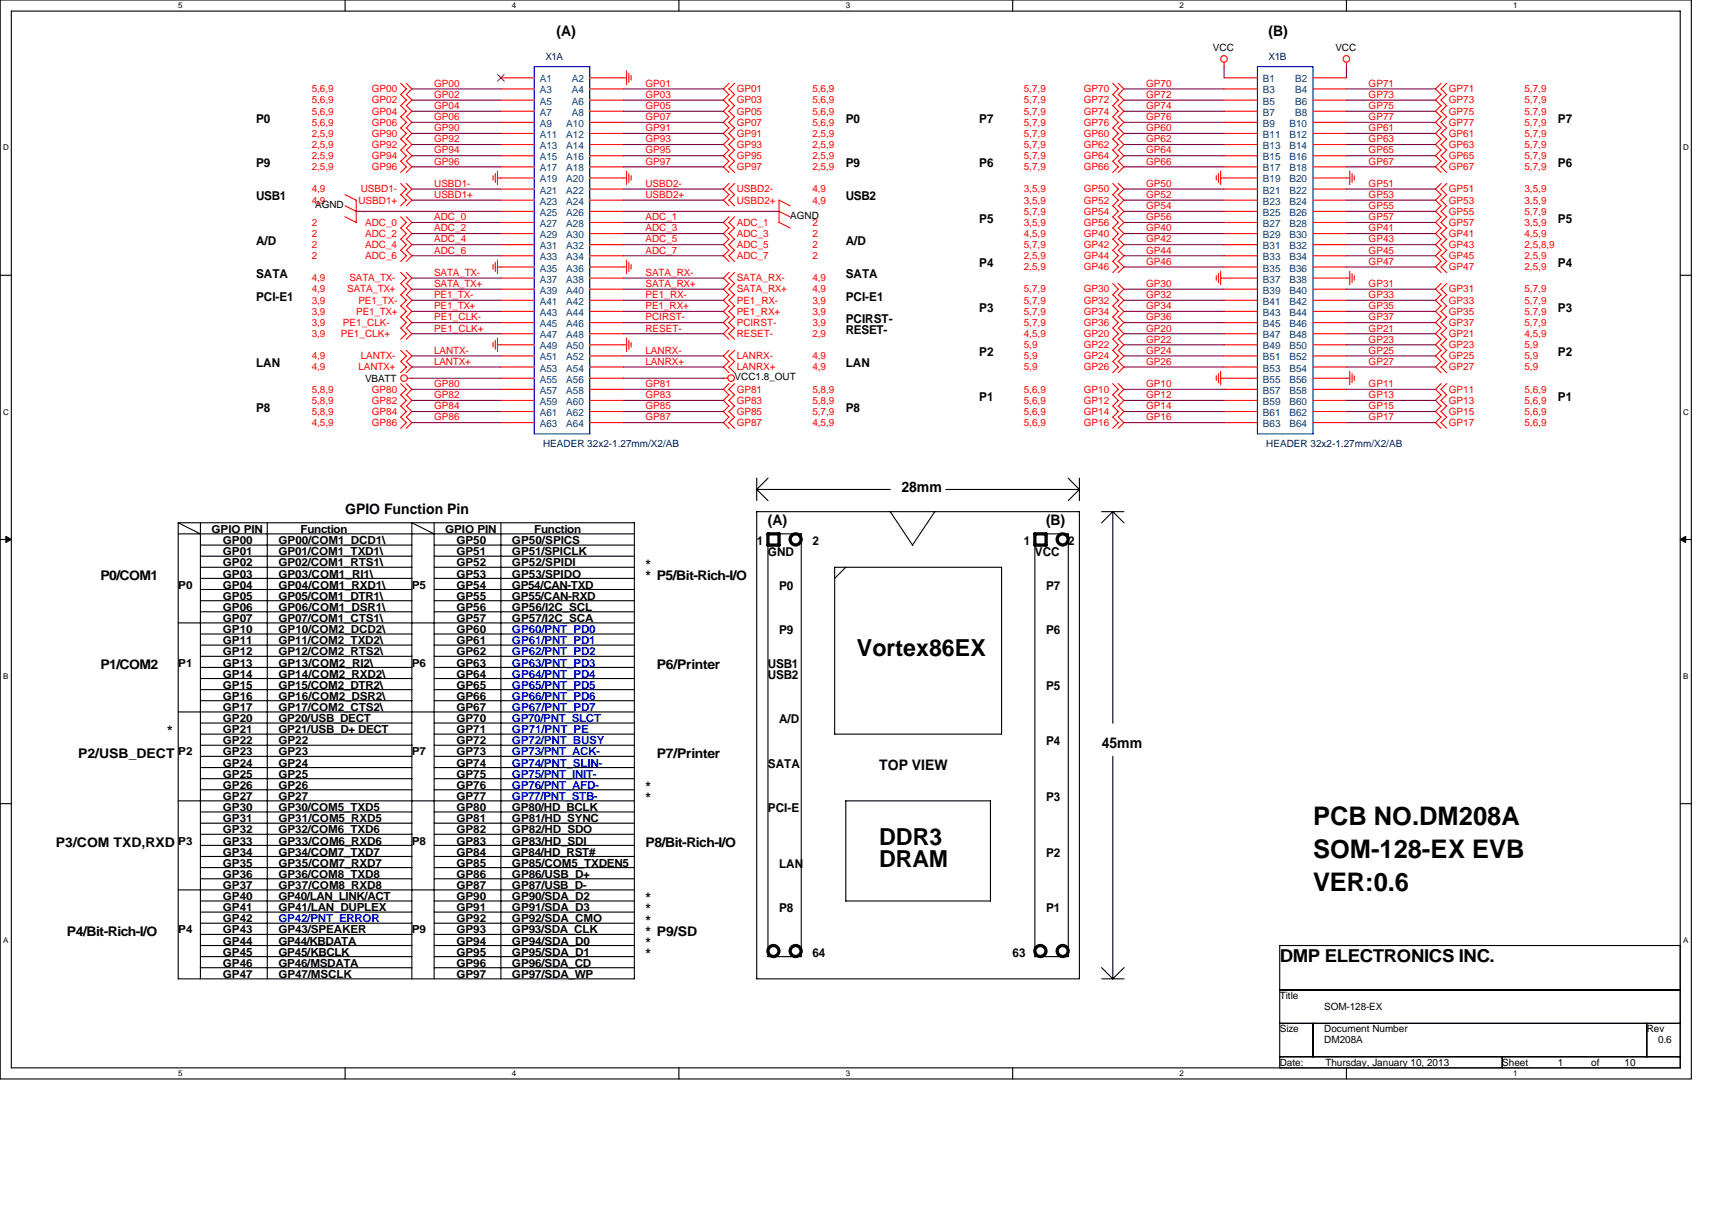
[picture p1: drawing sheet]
<svg xmlns="http://www.w3.org/2000/svg" width="297mm" height="210mm" viewBox="0 0 297 210" stroke-linecap="round" stroke-linejoin="round" font-family="sans-serif">
<path d="M0 0h293.5v187.2h-293.5zM2 1.9h289.5v183.4h-289.5z" fill="none" stroke="#000" stroke-width=".19"/>
<g fill="#fff">
<path d="M30.9 .2h.8v1.6h-.8z"/>
<path d="M30.9 185.5h.8v1.6h-.8z"/>
</g>
<path d="M59.9 0v1.9M59.9 185.3v1.9" fill="none" stroke="#000" stroke-width=".19"/>
<g fill="#fff">
<path d="M88.8 .2h.8v1.6h-.8z"/>
<path d="M88.8 185.5h.8v1.6h-.8z"/>
</g>
<path d="M117.8 0v1.9M117.8 185.3v1.9" fill="none" stroke="#000" stroke-width=".19"/>
<g fill="#fff">
<path d="M146.7 .2h.8v1.6h-.8z"/>
<path d="M146.7 185.5h.8v1.6h-.8z"/>
</g>
<path d="M175.7 0v1.9M175.7 185.3v1.9" fill="none" stroke="#000" stroke-width=".19"/>
<g fill="#fff">
<path d="M204.7 .2h.7v1.6h-.7z"/>
<path d="M204.7 185.5h.7v1.6h-.7z"/>
</g>
<path d="M233.6 0v1.9M233.6 185.3v1.9" fill="none" stroke="#000" stroke-width=".19"/>
<g fill="#fff">
<path d="M262.6 .2h.7v1.6h-.7z"/>
<path d="M262.6 185.5h.7v1.6h-.7z"/>
<path d="M.5 24.8h1v1.6h-1z"/>
<path d="M292 24.8h1v1.6h-1z"/>
<path d="M.5 70.7h1v1.5h-1z"/>
<path d="M292 70.7h1v1.5h-1z"/>
</g>
<path d="M0 47.8h2M291.5 47.8h2" fill="none" stroke="#000" stroke-width=".19"/>
<g fill="#fff">
<path d="M.5 116.5h.9v1.6h-.9z"/>
<path d="M292 116.5h.9v1.6h-.9z"/>
</g>
<path d="M0 93.6h2M291.5 93.6h2" fill="none" stroke="#000" stroke-width=".19"/>
<path d="M1 93.1l1 .5-1 .5zM291.5 93.6l1-.5v1z" fill="#000" stroke="#000" stroke-width=".17"/>
<g fill="#fff">
<path d="M.5 162.4h.9v1.5h-.9z"/>
<path d="M292 162.4h.9v1.5h-.9z"/>
</g>
<g fill="none" stroke="#000" stroke-width=".19">
<path d="M30.9 90.7h79.2v79.2h-79.2zM30.9 90.7l3.9 2M30.9 92.6h79.2M34.8 90.7v79.2M34.8 94.6h36.7M34.8 96.5h36.7M34.8 98.4h36.7M46.4 90.7v79.2M75.3 90.7v79.2M75.3 94.6h34.8M75.3 96.5h34.8M75.3 98.4h34.8"/>
<path d="M75.4 92.7l-3.9-2v79.2M86.9 90.7v79.2M131.3 84.9h23.2M131.3 88.8h56v81.1h-56zM131.3 83v3.9M133.2 92.6h5.8v73.4h-5.8zM133.3 83l-2 1.9 2 2M144.8 98.4h29v29h-29zM146.8 98.4l-2 2M154.4 88.8l3.9 5.8 3.9-5.8M164.1 84.9h23.2M179.6 92.6h5.8v73.4h-5.8z"/>
<path d="M185.3 83l2 1.9M187.3 83v3.9M187.3 84.9l-2 2M191.1 88.8h3.9M193.1 88.8l-2 1.9M193.1 88.8l1.9 1.9M193.1 88.8v36.7M30.9 108.1h79.2M34.8 100.4h36.7M34.8 102.3h36.7M34.8 104.2h36.7M34.8 106.2h36.7"/>
<path d="M34.8 110h36.7M34.8 112h36.7M34.8 113.9h36.7M34.8 115.8h36.7M34.8 117.8h36.7M34.8 119.7h36.7M75.3 100.4h34.8M75.3 102.3h34.8M75.3 104.2h34.8M75.3 106.2h34.8M75.3 110h34.8M75.3 112h34.8"/>
<path d="M75.3 113.9h34.8M75.3 115.8h34.8M75.3 117.8h34.8M75.3 119.7h34.8M0 139.5h2M30.9 123.5h79.2M30.9 139h79.2M34.8 121.6h36.7M34.8 125.5h36.7M34.8 127.4h36.7M34.8 129.3h36.7M34.8 131.3h36.7"/>
<path d="M34.8 133.2h36.7M34.8 135.1h36.7M34.8 137.1h36.7M75.3 121.6h34.8M75.3 125.5h34.8M75.3 127.4h34.8M75.3 129.3h34.8M75.3 131.3h34.8M75.3 133.2h34.8M75.3 135.1h34.8M75.3 137.1h34.8M146.7 139h25.1v17.4h-25.1z"/>
<path d="M193.1 131.2v38.7M291.5 139.5h2M30.9 154.4h79.2M34.8 140.9h36.7M34.8 142.9h36.7M34.8 144.8h36.7M34.8 146.7h36.7M34.8 148.6h36.7M34.8 150.6h36.7M34.8 152.5h36.7M34.8 156.4h36.7M34.8 158.3h36.7"/>
<path d="M75.3 140.9h34.8M75.3 142.9h34.8M75.3 144.8h34.8M75.3 146.7h34.8M75.3 148.6h34.8M75.3 150.6h34.8M75.3 152.5h34.8M75.3 156.4h34.8M75.3 158.3h34.8M34.8 160.2h36.7M34.8 162.2h36.7M34.8 164.1h36.7"/>
<path d="M34.8 166h36.7M34.8 167.9h36.7M75.3 160.2h34.8M75.3 162.2h34.8M75.3 164.1h34.8M75.3 166h34.8M75.3 167.9h34.8M191.1 167.9l2 2M191.2 169.9h3.8M195 167.9l-1.9 2M222 164.1h69.5v21.2h-69.5zM222 171.8h69.5"/>
<path d="M222 177.6h69.5M227.8 177.6v5.8M285.7 177.6v5.8M222 183.4h69.5M260.6 183.4v1.9"/>
</g>
<g fill="none" stroke="#000" stroke-width=".57">
<path d="M133.2 92.6h2v2h-2zM179.6 92.6h1.9v2h-1.9z"/>
<circle cx="138" cy="93.6" r=".96"/>
<circle cx="184.4" cy="93.6" r=".96"/>
<circle cx="134.2" cy="165" r=".95"/>
<circle cx="138" cy="165" r=".95"/>
<circle cx="180.5" cy="165" r=".96"/>
<circle cx="184.4" cy="165" r=".95"/>
</g>
<g fill="none" stroke="#f00" stroke-width=".19">
<path d="M69.5 14.5l1 .9-1 1M69.5 18.3l1 1-1 .9 1 1-1 1M69.5 16.4l1 1-1 1M70.5 14.5l1 .9-1 1M70.5 18.3l1 1-1 .9 1 1-1 1M70.5 16.4l1 1-1 1M86.9 13.5h5.8M86.9 15.4h5.8M86.9 17.4h5.8M86.9 19.3h5.8M102.3 13.5h6.4M102.3 15.4h5.8"/>
<path d="M102.3 17.4h5.8M102.3 19.3h5.8M108.7 12.3v2.4M109.1 12.7v1.6M109.5 13.1v.8M126.5 14.5l-1 .9 1 1M126.5 16.4l-1 1 1 1M126.5 18.3l-1 1 1 1-1 .9 1 1M127.5 14.5l-1 .9 1 1M127.5 16.4l-1 1 1 1M127.5 18.3l-1 1 1 1-1 .9 1 1M193.1 14.5l.9 .9-.9 1"/>
<path d="M193.1 16.4l.9 1-.9 1M193.1 18.3l.9 1-.9 1 .9 .9-.9 1M194 14.5l1 .9-1 1M194 16.4l1 1-1 1M194 18.3l1 1-1 1 1 .9-1 1M212.4 13.5h5.8M212.4 10.8v.8M212.4 15.4h5.8M212.4 17.4h5.8M212.4 19.3h5.8M227.8 13.5h5.8M227.8 15.4h5.8"/>
<path d="M227.8 17.4h5.8M227.8 19.3h5.8M233.6 10.8v.8M250 14.5l-.9 .9 .9 1M250 18.3l-.9 1 .9 .9-.9 1 .9 1M250 16.4l-.9 1 .9 1M251 18.3l-1 1 1 .9-1 1 1 1M251 14.5l-1 .9 1 1M251 16.4l-1 1 1 1M59.9 37.6l1.9 1M59.9 33.8l1.9 1v3.8M59.9 35.7l1.9 1"/>
<path d="M69.5 31.8l1 1-1 1M69.5 33.8l1 .9-1 1M69.5 22.2l1 1-1 1M69.5 26l1 1-1 1M69.5 28l1 1-1 .9M69.5 24.1l1 1-1 1M69.5 39.5l1 1-1 1M69.5 37.6l1 1-1 1M70.5 31.8l1 1-1 1M70.5 33.8l1 .9-1 1M70.5 22.2l1 1-1 1M70.5 26l1 1-1 1"/>
<path d="M70.5 28l1 1-1 .9M70.5 24.1l1 1-1 1M70.5 39.5l1 1-1 1M70.5 37.6l1 1-1 1M85.6 30.5v.8M85.9 30.1v1.6M86.3 30.9h6.4M86.3 29.7v2.3M86.9 21.2h5.8M86.9 23.2h5.8M86.9 25.1h5.8M86.9 27h5.8"/>
<path d="M86.9 29h5.8M86.9 32.8h5.8M86.9 34.7h5.8M86.9 36.7h5.8M86.9 38.6h5.8M102.3 30.9h6.4M102.3 21.2h5.8M102.3 23.2h5.8M102.3 25.1h5.8M102.3 27h5.8M102.3 29h5.8M102.3 32.8h5.8"/>
<path d="M102.3 34.7h5.8M102.3 36.7h5.8M102.3 38.6h5.8M108.7 29.7v2.3M109.1 30.1v1.6M109.5 30.5v.8M126.5 33.8l-1 .9 1 1M126.5 31.8l-1 1 1 1M126.5 28l-1 1 1 .9M126.5 26l-1 1 1 1M126.5 24.1l-1 1 1 1M126.5 22.2l-1 1 1 1"/>
<path d="M126.5 37.6l-1 1 1 1M126.5 39.5l-1 1 1 1M127.5 33.8l-1 .9 1 1M127.5 31.8l-1 1 1 1M127.5 28l-1 1 1 .9M127.5 26l-1 1 1 1M127.5 24.1l-1 1 1 1M127.5 22.2l-1 1 1 1M127.5 37.6l-1 1 1 1M127.5 39.5l-1 1 1 1M135.1 36.7l2 .9M135.2 34.7l-.1 3.9 2 1"/>
<path d="M135.2 34.7l1.9 1M193.1 33.8l.9 .9-.9 1M193.1 35.7l.9 1-.9 1M193.1 31.8l.9 1-.9 1M193.1 37.6l.9 1-.9 1M193.1 39.5l.9 1-.9 1M193.1 22.2l.9 1-.9 1M193.1 28l.9 1-.9 .9M193.1 24.1l.9 1-.9 1M193.1 26l.9 1-.9 1M194 33.8l1 .9-1 1M194 35.7l1 1-1 1"/>
<path d="M194 31.8l1 1-1 1M194 37.6l1 1-1 1M194 39.5l1 1-1 1M194 22.2l1 1-1 1M194 28l1 1-1 .9M194 24.1l1 1-1 1M194 26l1 1-1 1M211 30.5v.8M211.4 30.1v1.6M211.8 30.9h6.4M211.8 29.7v2.3M212.4 21.2h5.8"/>
<path d="M212.4 23.2h5.8M212.4 25.1h5.8M212.4 27h5.8M212.4 29h5.8M212.4 32.8h5.8M212.4 34.7h5.8M212.4 36.7h5.8M212.4 38.6h5.8M227.8 30.9h6.4M227.8 21.2h5.8M227.8 23.2h5.8M227.8 25.1h5.8"/>
<path d="M227.8 27h5.8M227.8 29h5.8M227.8 32.8h5.8M227.8 34.7h5.8M227.8 36.7h5.8M227.8 38.6h5.8M234.2 29.7v2.3M234.6 30.1v1.6M235 30.5v.8M250 33.8l-.9 .9 .9 1M250 31.8l-.9 1 .9 1M250 37.6l-.9 1 .9 1"/>
<path d="M250 35.7l-.9 1 .9 1M250 39.5l-.9 1 .9 1M250 28l-.9 1 .9 .9M250 24.1l-.9 1 .9 1M250 26l-.9 1 .9 1M250 22.2l-.9 1 .9 1M251 33.8l-1 .9 1 1M251 31.8l-1 1 1 1M251 37.6l-1 1 1 1M251 35.7l-1 1 1 1M251 39.5l-1 1 1 1M251 28l-1 1 1 .9"/>
<path d="M251 24.1l-1 1 1 1M251 26l-1 1 1 1M251 22.2l-1 1 1 1M69.5 55l1 1-1 1M69.5 51.1l1 1-1 1M69.5 53.1l1 .9-1 1M69.5 56.9l1 1-1 1M69.5 47.3l1 1-1 .9M69.5 49.2l1 1-1 1M69.5 43.4l1 1-1 1M69.5 41.5l1 1-1 1M70.5 55l1 1-1 1"/>
<path d="M70.5 51.1l1 1-1 1M70.5 53.1l1 .9-1 1M70.5 56.9l1 1-1 1M70.5 47.3l1 1-1 .9M70.5 49.2l1 1-1 1M70.5 43.4l1 1-1 1M70.5 41.5l1 1-1 1M85.6 45.9v.8M85.6 59.4v.8M85.9 45.6v1.5M85.9 59.1v1.5M86.3 59.8h6.4"/>
<path d="M86.3 46.3h6.4M86.3 45.1v2.4M86.3 58.7v2.3M86.9 48.3h5.8M86.9 40.5h5.8M86.9 42.5h5.8M86.9 44.4h5.8M86.9 50.2h5.8M86.9 52.1h5.8M86.9 54h5.8M86.9 56h5.8M86.9 57.9h5.8"/>
<path d="M102.3 48.3h5.8M102.3 59.8h6.4M102.3 46.3h6.4M102.3 40.5h5.8M102.3 42.5h5.8M102.3 44.4h5.8M102.3 50.2h5.8M102.3 52.1h5.8M102.3 54h5.8M102.3 56h5.8M102.3 57.9h5.8M108.7 45.1v2.4"/>
<path d="M108.7 58.7v2.3M109.1 45.6v1.5M109.1 59.1v1.5M109.5 45.9v.8M109.5 59.4v.8M126.5 51.1l-1 1 1 1M126.5 53.1l-1 .9 1 1M126.5 49.2l-1 1 1 1M126.5 47.3l-1 1 1 .9M126.5 55l-1 1 1 1M126.5 41.5l-1 1 1 1M126.5 43.4l-1 1 1 1"/>
<path d="M126.5 56.9l-1 1 1 1M127.5 51.1l-1 1 1 1M127.5 53.1l-1 .9 1 1M127.5 49.2l-1 1 1 1M127.5 47.3l-1 1 1 .9M127.5 55l-1 1 1 1M127.5 41.5l-1 1 1 1M127.5 43.4l-1 1 1 1M127.5 56.9l-1 1 1 1M193.1 58.8l.9 1-.9 1M193.1 56.9l.9 1-.9 1M193.1 51.1l.9 1-.9 1"/>
<path d="M193.1 49.2l.9 1-.9 1M193.1 55l.9 1-.9 1M193.1 53.1l.9 .9-.9 1M193.1 41.5l.9 1-.9 1M193.1 43.4l.9 1-.9 1M193.1 45.3l.9 1-.9 1M194 58.8l1 1-1 1M194 56.9l1 1-1 1M194 51.1l1 1-1 1M194 49.2l1 1-1 1M194 55l1 1-1 1M194 53.1l1 .9-1 1"/>
<path d="M194 41.5l1 1-1 1M194 43.4l1 1-1 1M194 45.3l1 1-1 1M211 47.9v.7M211.4 47.5v1.5M211.8 48.3h6.4M211.8 47.1v2.3M212.4 59.8h5.8M212.4 46.3h5.8M212.4 40.5h5.8M212.4 42.5h5.8M212.4 44.4h5.8"/>
<path d="M212.4 50.2h5.8M212.4 52.1h5.8M212.4 54h5.8M212.4 56h5.8M212.4 57.9h5.8M227.8 48.3h6.4M227.8 59.8h5.8M227.8 46.3h5.8M227.8 40.5h5.8M227.8 42.5h5.8M227.8 44.4h5.8M227.8 50.2h5.8"/>
<path d="M227.8 52.1h5.8M227.8 54h5.8M227.8 56h5.8M227.8 57.9h5.8M234.2 47.1v2.3M234.6 47.5v1.5M235 47.9v.7M250 58.8l-.9 1 .9 1M250 56.9l-.9 1 .9 1M250 53.1l-.9 .9 .9 1M250 49.2l-.9 1 .9 1M250 55l-.9 1 .9 1"/>
<path d="M250 51.1l-.9 1 .9 1M250 45.3l-.9 1 .9 1M250 43.4l-.9 1 .9 1M250 41.5l-.9 1 .9 1M251 58.8l-1 1 1 1M251 56.9l-1 1 1 1M251 53.1l-1 .9 1 1M251 49.2l-1 1 1 1M251 55l-1 1 1 1M251 51.1l-1 1 1 1M251 45.3l-1 1 1 1M251 43.4l-1 1 1 1"/>
<path d="M251 41.5l-1 1 1 1M69.5 62.7l1 1-1 1M69.5 60.8l1 1-1 1M69.5 72.4l1 .9-1 1M69.5 66.6l1 1-1 .9M69.5 70.4l1 1-1 1M69.5 68.5l1 1-1 1M70.5 62.7l1 1-1 1M70.5 60.8l1 1-1 1M70.5 72.4l1 .9-1 1M70.5 66.6l1 1-1 .9M70.5 70.4l1 1-1 1"/>
<path d="M70.5 68.5l1 1-1 1M70.7 65.6h.8M86.9 65.6h5.8M86.9 61.8h5.8M86.9 63.7h5.8M86.9 67.6h5.8M86.9 69.5h5.8M86.9 71.4h5.8M86.9 73.3h5.8M102.3 65.6h5.8M102.3 61.8h5.8M102.3 63.7h5.8"/>
<path d="M102.3 67.6h5.8M102.3 69.5h5.8M102.3 71.4h5.8M102.3 73.3h5.8M125.5 65.6h.8M126.5 60.8l-1 1 1 1M126.5 62.7l-1 1 1 1M126.5 72.4l-1 .9 1 1M126.5 68.5l-1 1 1 1M126.5 66.6l-1 1 1 .9M126.5 70.4l-1 1 1 1M127.5 60.8l-1 1 1 1"/>
<path d="M127.5 62.7l-1 1 1 1M127.5 72.4l-1 .9 1 1M127.5 68.5l-1 1 1 1M127.5 66.6l-1 1 1 .9M127.5 70.4l-1 1 1 1M193.1 72.4l.9 .9-.9 1M193.1 66.6l.9 1-.9 .9M193.1 70.4l.9 1-.9 1M193.1 68.5l.9 1-.9 1M193.1 62.7l.9 1-.9 1M193.1 60.8l.9 1-.9 1M194 72.4l1 .9-1 1"/>
<path d="M194 66.6l1 1-1 .9M194 70.4l1 1-1 1M194 68.5l1 1-1 1M194 62.7l1 1-1 1M194 60.8l1 1-1 1M211 65.2v.8M211.4 64.9v1.5M211.8 65.6h6.4M211.8 64.5v2.3M212.4 61.8h5.8M212.4 63.7h5.8M212.4 67.6h5.8"/>
<path d="M212.4 69.5h5.8M212.4 71.4h5.8M212.4 73.3h5.8M227.8 65.6h6.4M227.8 61.8h5.8M227.8 63.7h5.8M227.8 67.6h5.8M227.8 69.5h5.8M227.8 71.4h5.8M227.8 73.3h5.8M234.2 64.5v2.3M234.6 64.9v1.5"/>
<path d="M235 65.2v.8M250 70.4l-.9 1 .9 1M250 72.4l-.9 .9 .9 1M250 66.6l-.9 1 .9 .9M250 68.5l-.9 1 .9 1M250 62.7l-.9 1 .9 1M250 60.8l-.9 1 .9 1M251 70.4l-1 1 1 1M251 72.4l-1 .9 1 1M251 66.6l-1 1 1 .9M251 68.5l-1 1 1 1M251 62.7l-1 1 1 1"/>
<path d="M251 60.8l-1 1 1 1"/>
<circle cx="212.4" cy="10.2" r=".57"/>
<circle cx="233.6" cy="10.2" r=".57"/>
<circle cx="70.1" cy="65.6" r=".57"/>
<circle cx="126.8" cy="65.6" r=".57"/>
</g>
<path d="M92.7 11.6h9.6v63.7h-9.6zM218.2 11.6h9.6v63.7h-9.6z" fill="none" stroke="#00f" stroke-width=".19"/>
<path d="M86.3 12.9l1.2 1.2M87.5 12.9l-1.2 1.2" fill="none" stroke="#804000" stroke-width=".17"/>
<g fill="none" stroke="#800040" stroke-width=".19">
<path d="M71.5 19.3h15.4M71.5 15.4h15.4M71.5 17.4h15.4M108.1 19.3h17.4M108.1 15.4h17.4M108.1 17.4h17.4M195 19.3h17.4M195 15.4h17.4M195 17.4h17.4M212.4 11.6v1.9M233.6 19.3h15.5M233.6 15.4h15.5"/>
<path d="M233.6 17.4h15.5M233.6 11.6v1.9M61.8 36.7h25.1M71.5 34.7h15.4M71.5 32.8h15.4M71.5 21.2h15.4M71.5 38.6h15.4M71.5 29h15.4M71.5 27h15.4M71.5 25.1h15.4M71.5 23.2h15.4M108.1 36.7h27.1"/>
<path d="M108.1 34.7h17.4M108.1 32.8h17.4M108.1 21.2h17.4M108.1 38.6h17.4M108.1 29h17.4M108.1 27h17.4M108.1 25.1h17.4M108.1 23.2h17.4M195 36.7h17.4M195 34.7h17.4M195 32.8h17.4M195 21.2h17.4"/>
<path d="M195 38.6h17.4M195 29h17.4M195 27h17.4M195 25.1h17.4M195 23.2h17.4M233.6 36.7h15.5M233.6 34.7h15.5M233.6 32.8h15.5M233.6 21.2h15.5M233.6 38.6h15.5M233.6 29h15.5M233.6 27h15.5"/>
<path d="M233.6 25.1h15.5M233.6 23.2h15.5M71.5 54h15.4M71.5 56h15.4M71.5 52.1h15.4M71.5 57.9h15.4M71.5 50.2h15.4M71.5 48.3h15.4M71.5 40.5h15.4M71.5 44.4h15.4M71.5 42.5h15.4M108.1 54h17.4"/>
<path d="M108.1 56h17.4M108.1 52.1h17.4M108.1 57.9h17.4M108.1 50.2h17.4M108.1 48.3h17.4M108.1 40.5h17.4M108.1 44.4h17.4M108.1 42.5h17.4M195 54h17.4M195 56h17.4M195 59.8h17.4M195 52.1h17.4"/>
<path d="M195 57.9h17.4M195 50.2h17.4M195 40.5h17.4M195 44.4h17.4M195 42.5h17.4M195 46.3h17.4M233.6 54h15.5M233.6 56h15.5M233.6 59.8h15.5M233.6 52.1h15.5M233.6 57.9h15.5M233.6 50.2h15.5"/>
<path d="M233.6 40.5h15.5M233.6 44.4h15.5M233.6 42.5h15.5M233.6 46.3h15.5M71.4 65.6h15.5M71.5 67.6h15.4M71.5 63.7h15.4M71.5 61.8h15.4M71.5 73.3h15.4M71.5 71.4h15.4M71.5 69.5h15.4M108.1 67.6h17.4"/>
<path d="M108.1 63.7h17.4M108.1 61.8h17.4M108.1 73.3h17.4M108.1 71.4h17.4M108.1 69.5h17.4M108.1 65.6h17.4M195 67.6h17.4M195 63.7h17.4M195 61.8h17.4M195 73.3h17.4M195 71.4h17.4M195 69.5h17.4"/>
<path d="M233.6 67.6h15.5M233.6 63.7h15.5M233.6 61.8h15.5M233.6 73.3h15.5M233.6 71.4h15.5M233.6 69.5h15.5"/>
</g>
<g font-size="4.4">
<text x="227.8" y="143.1">PCB NO.DM208A</text>
<text x="227.8" y="148.9">SOM-128-EX EVB</text>
<text x="227.8" y="154.7">VER:0.6</text>
</g>
<g font-size="4.1">
<text x="148.7" y="113.8">Vortex86EX</text>
<text x="152.5" y="146.6">DDR3</text>
<text x="152.5" y="150.5">DRAM</text>
</g>
<text font-size="3.1" x="222" y="166.9">DMP ELECTRONICS INC.</text>
<g font-size="2.5">
<text x="96.6" y="6.2">(A)</text>
<text x="220.1" y="6.2">(B)</text>
<text x="59.9" y="89.2">GPIO Function Pin</text>
<text x="156.4" y="85.3">28mm</text>
<text x="133.2" y="91.1">(A)</text>
<text x="181.5" y="91.1">(B)</text>
<text x="112" y="98.8">*</text>
<text x="112" y="100.8">* P5/Bit-Rich-I/O</text>
<text x="29" y="127.8">*</text>
<text x="191.2" y="129.7">45mm</text>
<text x="112" y="137.5">*</text>
<text x="152.5" y="133.6">TOP VIEW</text>
<text x="112" y="139.4">*</text>
<text x="112" y="156.8">*</text>
<text x="112" y="158.7">*</text>
<text x="112" y="160.6">*</text>
<text x="112" y="162.5">* P9/SD</text>
<text x="112" y="164.5">*</text>
<text x="112" y="166.4">*</text>
</g>
<g font-size="2.3">
<text x="17.4" y="100.6">P0/COM1</text>
<text x="17.4" y="116">P1/COM2</text>
<text x="113.9" y="116">P6/Printer</text>
<text x="13.5" y="131.5">P2/USB_DECT</text>
<text x="113.9" y="131.5">P7/Printer</text>
<text x="9.7" y="146.9">P3/COM TXD,RXD</text>
<text x="112" y="146.9">P8/Bit-Rich-I/O</text>
<text x="11.6" y="162.3">P4/Bit-Rich-I/O</text>
</g>
<g font-size="2.1">
<text x="44.4" y="21.3">P0</text>
<text x="146.7" y="21.3">P0</text>
<text x="169.9" y="21.3">P7</text>
<text x="270.3" y="21.3">P7</text>
<text x="44.4" y="29">P9</text>
<text x="146.7" y="29">P9</text>
<text x="169.9" y="29">P6</text>
<text x="270.3" y="29">P6</text>
<text x="44.4" y="34.8">USB1</text>
<text x="146.7" y="34.8">USB2</text>
<text x="169.9" y="38.7">P5</text>
<text x="270.3" y="38.7">P5</text>
<text x="44.4" y="42.5">A/D</text>
<text x="146.7" y="42.5">A/D</text>
<text x="169.9" y="46.4">P4</text>
<text x="270.3" y="46.4">P4</text>
<text x="44.4" y="52.2">PCI-E1</text>
<text x="44.4" y="48.3">SATA</text>
<text x="146.7" y="52.2">PCI-E1</text>
<text x="146.7" y="48.3">SATA</text>
<text x="146.7" y="58">RESET-</text>
<text x="146.7" y="56">PCIRST-</text>
<text x="169.9" y="54.1">P3</text>
<text x="270.3" y="54.1">P3</text>
<text x="44.4" y="63.7">LAN</text>
<text x="146.7" y="63.7">LAN</text>
<text x="169.9" y="61.8">P2</text>
<text x="270.3" y="61.8">P2</text>
<text x="44.4" y="71.5">P8</text>
<text x="146.7" y="71.5">P8</text>
<text x="169.9" y="69.5">P1</text>
<text x="270.3" y="69.5">P1</text>
<text x="131.3" y="94.6">1</text>
<text x="140.9" y="94.6">2</text>
<text x="177.6" y="94.6">1</text>
<text x="185.4" y="94.6">2</text>
<text x="133.2" y="96.6">GND</text>
<text x="179.6" y="96.6">VCC</text>
<text x="135.2" y="102.3">P0</text>
<text x="181.5" y="102.3">P7</text>
<text x="135.2" y="110.1">P9</text>
<text x="181.5" y="110.1">P6</text>
<text x="133.2" y="115.9">USB1</text>
<text x="133.2" y="117.8">USB2</text>
<text x="181.5" y="119.7">P5</text>
<text x="135.2" y="125.5">A/D</text>
<text x="181.5" y="129.4">P4</text>
<text x="133.2" y="133.2">SATA</text>
<text x="133.2" y="140.9">PCI-E</text>
<text x="181.5" y="139">P3</text>
<text x="181.5" y="148.7">P2</text>
<text x="135.2" y="150.6">LAN</text>
<text x="135.2" y="158.3">P8</text>
<text x="181.5" y="158.3">P1</text>
<text x="140.9" y="166.1">64</text>
<text x="175.7" y="166.1">63</text>
</g>
<g font-size="1.9">
<text x="36.7" y="92.5">GPIO PIN</text>
<text x="38.6" y="94.4">GP00</text>
<text x="48.3" y="94.4">GP00/COM1_DCD1\</text>
<text x="52.2" y="92.5">Function</text>
<text x="77.3" y="92.5">GPIO PIN</text>
<text x="79.2" y="94.4">GP50</text>
<text x="88.8" y="94.4">GP50/SPICS</text>
<text x="92.7" y="92.5">Function</text>
<text x="38.6" y="96.4">GP01</text>
<text x="38.6" y="98.3">GP02</text>
<text x="38.6" y="100.2">GP03</text>
<text x="48.3" y="96.4">GP01/COM1_TXD1\</text>
<text x="48.3" y="98.3">GP02/COM1_RTS1\</text>
<text x="48.3" y="100.2">GP03/COM1_RI1\</text>
<text x="79.2" y="96.4">GP51</text>
<text x="79.2" y="98.3">GP52</text>
<text x="79.2" y="100.2">GP53</text>
<text x="88.8" y="96.4">GP51/SPICLK</text>
<text x="88.8" y="98.3">GP52/SPIDI</text>
<text x="88.8" y="100.2">GP53/SPIDO</text>
<text x="30.9" y="102.2">P0</text>
<text x="38.6" y="104.1">GP05</text>
<text x="38.6" y="106">GP06</text>
<text x="38.6" y="108">GP07</text>
<text x="38.6" y="102.2">GP04</text>
<text x="48.3" y="102.2">GP04/COM1_RXD1\</text>
<text x="48.3" y="104.1">GP05/COM1_DTR1\</text>
<text x="48.3" y="106">GP06/COM1_DSR1\</text>
<text x="48.3" y="107.9">GP07/COM1_CTS1\</text>
<text x="71.5" y="102.2">P5</text>
<text x="79.2" y="102.2">GP54</text>
<text x="79.2" y="104.1">GP55</text>
<text x="79.2" y="106">GP56</text>
<text x="79.2" y="108">GP57</text>
<text x="88.8" y="106">GP56/I2C_SCL</text>
<text x="88.8" y="107.9">GP57/I2C_SCA</text>
<text x="88.8" y="102.2">GP54/CAN-TXD</text>
<text x="88.8" y="104.1">GP55/CAN-RXD</text>
<text x="38.6" y="109.9">GP10</text>
<text x="38.6" y="111.8">GP11</text>
<text x="38.6" y="113.7">GP12</text>
<text x="48.3" y="109.9">GP10/COM2_DCD2\</text>
<text x="48.3" y="111.8">GP11/COM2_TXD2\</text>
<text x="48.3" y="113.7">GP12/COM2_RTS2\</text>
<text x="79.2" y="109.9">GP60</text>
<text x="79.2" y="111.8">GP61</text>
<text x="79.2" y="113.7">GP62</text>
<text x="30.9" y="115.7">P1</text>
<text x="38.6" y="115.7">GP13</text>
<text x="38.6" y="117.6">GP14</text>
<text x="38.6" y="119.5">GP15</text>
<text x="48.3" y="115.7">GP13/COM2_RI2\</text>
<text x="48.3" y="117.6">GP14/COM2_RXD2\</text>
<text x="48.3" y="119.5">GP15/COM2_DTR2\</text>
<text x="71.5" y="115.7">P6</text>
<text x="79.2" y="115.7">GP63</text>
<text x="79.2" y="117.6">GP64</text>
<text x="79.2" y="119.5">GP65</text>
<text x="38.6" y="125.3">GP20</text>
<text x="38.6" y="121.5">GP16</text>
<text x="38.6" y="123.4">GP17</text>
<text x="48.3" y="121.5">GP16/COM2_DSR2\</text>
<text x="48.3" y="123.4">GP17/COM2_CTS2\</text>
<text x="48.3" y="125.3">GP20/USB_DECT</text>
<text x="79.2" y="121.5">GP66</text>
<text x="79.2" y="123.4">GP67</text>
<text x="79.2" y="125.3">GP70</text>
<text x="30.9" y="131.1">P2</text>
<text x="38.6" y="127.3">GP21</text>
<text x="38.6" y="129.2">GP22</text>
<text x="38.6" y="131.1">GP23</text>
<text x="48.3" y="127.3">GP21/USB_D+ DECT</text>
<text x="48.3" y="129.2">GP22</text>
<text x="48.3" y="131.1">GP23</text>
<text x="71.5" y="131.1">P7</text>
<text x="79.2" y="127.3">GP71</text>
<text x="79.2" y="129.2">GP72</text>
<text x="79.2" y="131.1">GP73</text>
<text x="38.6" y="133">GP24</text>
<text x="38.6" y="135">GP25</text>
<text x="38.6" y="136.9">GP26</text>
<text x="48.3" y="133">GP24</text>
<text x="48.3" y="135">GP25</text>
<text x="48.3" y="136.9">GP26</text>
<text x="79.2" y="133">GP74</text>
<text x="79.2" y="135">GP75</text>
<text x="79.2" y="136.9">GP76</text>
<text x="38.6" y="138.8">GP27</text>
<text x="38.6" y="140.8">GP30</text>
<text x="38.6" y="142.7">GP31</text>
<text x="48.3" y="142.7">GP31/COM5_RXD5</text>
<text x="48.3" y="140.8">GP30/COM5_TXD5</text>
<text x="48.3" y="138.8">GP27</text>
<text x="79.2" y="138.8">GP77</text>
<text x="79.2" y="140.8">GP80</text>
<text x="79.2" y="142.7">GP81</text>
<text x="88.8" y="140.8">GP80/HD_BCLK</text>
<text x="88.8" y="142.7">GP81/HD_SYNC</text>
<text x="30.9" y="146.6">P3</text>
<text x="38.6" y="144.6">GP32</text>
<text x="38.6" y="146.6">GP33</text>
<text x="38.6" y="148.5">GP34</text>
<text x="48.3" y="144.6">GP32/COM6_TXD6</text>
<text x="48.3" y="146.6">GP33/COM6_RXD6</text>
<text x="48.3" y="148.5">GP34/COM7_TXD7</text>
<text x="71.5" y="146.6">P8</text>
<text x="79.2" y="144.6">GP82</text>
<text x="79.2" y="146.6">GP83</text>
<text x="79.2" y="148.5">GP84</text>
<text x="88.8" y="144.6">GP82/HD_SDO</text>
<text x="88.8" y="146.6">GP83/HD_SDI</text>
<text x="88.8" y="148.5">GP84/HD_RST#</text>
<text x="38.6" y="150.4">GP35</text>
<text x="38.6" y="152.3">GP36</text>
<text x="38.6" y="154.3">GP37</text>
<text x="48.3" y="152.3">GP36/COM8_TXD8</text>
<text x="48.3" y="154.3">GP37/COM8_RXD8</text>
<text x="48.3" y="150.4">GP35/COM7_RXD7</text>
<text x="79.2" y="150.4">GP85</text>
<text x="79.2" y="152.3">GP86</text>
<text x="79.2" y="154.3">GP87</text>
<text x="88.8" y="152.3">GP86/USB_D+</text>
<text x="88.8" y="154.3">GP87/USB_D-</text>
<text x="88.8" y="150.4">GP85/COM5_TXDEN5</text>
<text x="30.9" y="162">P4</text>
<text x="38.6" y="156.2">GP40</text>
<text x="38.6" y="158.1">GP41</text>
<text x="38.6" y="160.1">GP42</text>
<text x="38.6" y="162">GP43</text>
<text x="48.3" y="162">GP43/SPEAKER</text>
<text x="48.3" y="158.1">GP41/LAN_DUPLEX</text>
<text x="48.3" y="156.2">GP40/LAN_LINK/ACT</text>
<text x="71.5" y="162">P9</text>
<text x="79.2" y="156.2">GP90</text>
<text x="79.2" y="158.1">GP91</text>
<text x="79.2" y="160.1">GP92</text>
<text x="79.2" y="162">GP93</text>
<text x="88.8" y="156.2">GP90/SDA_D2</text>
<text x="88.8" y="158.1">GP91/SDA_D3</text>
<text x="88.8" y="160.1">GP92/SDA_CMO</text>
<text x="88.8" y="162">GP93/SDA_CLK</text>
<text x="38.6" y="163.9">GP44</text>
<text x="38.6" y="165.9">GP45</text>
<text x="38.6" y="167.8">GP46</text>
<text x="48.3" y="163.9">GP44/KBDATA</text>
<text x="48.3" y="165.9">GP45/KBCLK</text>
<text x="48.3" y="167.8">GP46/MSDATA</text>
<text x="79.2" y="163.9">GP94</text>
<text x="79.2" y="165.9">GP95</text>
<text x="79.2" y="167.8">GP96</text>
<text x="88.8" y="165.9">GP95/SDA_D1</text>
<text x="88.8" y="163.9">GP94/SDA_D0</text>
<text x="88.8" y="167.8">GP96/SDA_CD</text>
<text x="38.6" y="169.7">GP47</text>
<text x="48.3" y="169.7">GP47/MSCLK</text>
<text x="79.2" y="169.7">GP97</text>
<text x="88.8" y="169.7">GP97/SDA_WP</text>
</g>
<g font-size="1.9" fill="#00f">
<text x="88.8" y="109.9">GP60/PNT_PD0</text>
<text x="88.8" y="113.7">GP62/PNT_PD2</text>
<text x="88.8" y="111.8">GP61/PNT_PD1</text>
<text x="88.8" y="115.7">GP63/PNT_PD3</text>
<text x="88.8" y="119.5">GP65/PNT_PD5</text>
<text x="88.8" y="117.6">GP64/PNT_PD4</text>
<text x="88.8" y="121.5">GP66/PNT_PD6</text>
<text x="88.8" y="123.4">GP67/PNT_PD7</text>
<text x="88.8" y="125.3">GP70/PNT_SLCT</text>
<text x="88.8" y="129.2">GP72/PNT_BUSY</text>
<text x="88.8" y="131.1">GP73/PNT_ACK-</text>
<text x="88.8" y="127.3">GP71/PNT_PE</text>
<text x="88.8" y="133">GP74/PNT_SLIN-</text>
<text x="88.8" y="135">GP75/PNT_INIT-</text>
<text x="88.8" y="136.9">GP76/PNT_AFD-</text>
<text x="88.8" y="138.8">GP77/PNT_STB-</text>
<text x="48.3" y="160.1">GP42/PNT_ERROR</text>
</g>
<g font-size="1.7" fill="#000080">
<text x="94.6" y="10.4">X1A</text>
<text x="220.1" y="10.4">X1B</text>
<text x="94.2" y="77.6">HEADER 32x2-1.27mm/X2/AB</text>
<text x="219.7" y="77.6">HEADER 32x2-1.27mm/X2/AB</text>
</g>
<g font-size="1.7">
<text x="210.5" y="8.9">VCC</text>
<text x="231.7" y="8.9">VCC</text>
<text x="54.7" y="36.1">AGND</text>
<text x="137.1" y="38">AGND</text>
<text x="63.3" y="66.2">VBATT</text>
<text x="127.4" y="66">VCC1.8_OUT</text>
<text x="222" y="173.4">Title</text>
<text x="222" y="179.1">Size</text>
<text x="229.8" y="175.3">SOM-128-EX</text>
<text x="229.8" y="179.1">Document Number</text>
<text x="285.7" y="179.1">Rev</text>
<text x="222" y="184.9">Date:</text>
<text x="229.8" y="181.1">DM208A</text>
<text x="230" y="184.9">Thursday, January 10, 2013</text>
<text x="260.6" y="184.9">Sheet</text>
<text x="270.3" y="184.9">1</text>
<text x="276.1" y="184.9">of</text>
<text x="281.9" y="184.9">10</text>
<text x="287.7" y="181.1">0.6</text>
</g>
<g font-size="1.7" fill="#f00">
<text x="54.1" y="16">5,6,9</text>
<text x="54.1" y="17.9">5,6,9</text>
<text x="64.5" y="16">GP00</text>
<text x="64.5" y="17.9">GP02</text>
<text x="75.3" y="17">GP02</text>
<text x="75.3" y="15">GP00</text>
<text x="112" y="17">GP03</text>
<text x="112" y="15">GP01</text>
<text x="127.8" y="16">GP01</text>
<text x="127.8" y="17.9">GP03</text>
<text x="140.9" y="16">5,6,9</text>
<text x="140.9" y="17.9">5,6,9</text>
<text x="177.6" y="16">5,7,9</text>
<text x="177.6" y="17.9">5,7,9</text>
<text x="188.1" y="16">GP70</text>
<text x="188.1" y="17.9">GP72</text>
<text x="198.9" y="15">GP70</text>
<text x="198.9" y="17">GP72</text>
<text x="237.5" y="17">GP73</text>
<text x="237.5" y="15">GP71</text>
<text x="251.4" y="16">GP71</text>
<text x="251.4" y="17.9">GP73</text>
<text x="264.5" y="16">5,7,9</text>
<text x="264.5" y="17.9">5,7,9</text>
<text x="54.1" y="21.8">5,6,9</text>
<text x="54.1" y="19.9">5,6,9</text>
<text x="54.1" y="23.7">2,5,9</text>
<text x="64.5" y="21.8">GP06</text>
<text x="64.5" y="19.9">GP04</text>
<text x="64.5" y="23.7">GP90</text>
<text x="75.3" y="22.8">GP90</text>
<text x="75.3" y="20.8">GP06</text>
<text x="75.3" y="18.9">GP04</text>
<text x="112" y="22.8">GP91</text>
<text x="112" y="18.9">GP05</text>
<text x="112" y="20.8">GP07</text>
<text x="127.8" y="19.9">GP05</text>
<text x="127.8" y="21.8">GP07</text>
<text x="127.8" y="23.7">GP91</text>
<text x="140.9" y="19.9">5,6,9</text>
<text x="140.9" y="21.8">5,6,9</text>
<text x="140.9" y="23.7">2,5,9</text>
<text x="177.6" y="19.9">5,7,9</text>
<text x="177.6" y="23.7">5,7,9</text>
<text x="177.6" y="21.8">5,7,9</text>
<text x="188.1" y="19.9">GP74</text>
<text x="188.1" y="23.7">GP60</text>
<text x="188.1" y="21.8">GP76</text>
<text x="198.9" y="18.9">GP74</text>
<text x="198.9" y="20.8">GP76</text>
<text x="198.9" y="22.8">GP60</text>
<text x="237.5" y="18.9">GP75</text>
<text x="237.5" y="20.8">GP77</text>
<text x="237.5" y="22.8">GP61</text>
<text x="251.4" y="21.8">GP77</text>
<text x="251.4" y="19.9">GP75</text>
<text x="251.4" y="23.7">GP61</text>
<text x="264.5" y="21.8">5,7,9</text>
<text x="264.5" y="19.9">5,7,9</text>
<text x="264.5" y="23.7">5,7,9</text>
<text x="54.1" y="27.6">2,5,9</text>
<text x="54.1" y="29.5">2,5,9</text>
<text x="54.1" y="25.7">2,5,9</text>
<text x="64.5" y="27.6">GP94</text>
<text x="64.5" y="29.5">GP96</text>
<text x="64.5" y="25.7">GP92</text>
<text x="75.3" y="26.6">GP94</text>
<text x="75.3" y="28.6">GP96</text>
<text x="75.3" y="24.7">GP92</text>
<text x="112" y="26.6">GP95</text>
<text x="112" y="24.7">GP93</text>
<text x="112" y="28.6">GP97</text>
<text x="127.8" y="29.5">GP97</text>
<text x="127.8" y="27.6">GP95</text>
<text x="127.8" y="25.7">GP93</text>
<text x="140.9" y="29.5">2,5,9</text>
<text x="140.9" y="27.6">2,5,9</text>
<text x="140.9" y="25.7">2,5,9</text>
<text x="177.6" y="29.5">5,7,9</text>
<text x="177.6" y="25.7">5,7,9</text>
<text x="177.6" y="27.6">5,7,9</text>
<text x="188.1" y="29.5">GP66</text>
<text x="188.1" y="25.7">GP62</text>
<text x="188.1" y="27.6">GP64</text>
<text x="198.9" y="24.7">GP62</text>
<text x="198.9" y="26.6">GP64</text>
<text x="198.9" y="28.6">GP66</text>
<text x="237.5" y="28.6">GP67</text>
<text x="237.5" y="26.6">GP65</text>
<text x="237.5" y="24.7">GP63</text>
<text x="251.4" y="29.5">GP67</text>
<text x="251.4" y="25.7">GP63</text>
<text x="251.4" y="27.6">GP65</text>
<text x="264.5" y="29.5">5,7,9</text>
<text x="264.5" y="25.7">5,7,9</text>
<text x="264.5" y="27.6">5,7,9</text>
<text x="54.1" y="33.4">4,9</text>
<text x="54.1" y="35.3">4,9</text>
<text x="62.2" y="35.3">USBD1+</text>
<text x="62.6" y="33.4">USBD1-</text>
<text x="75.3" y="34.4">USBD1+</text>
<text x="75.3" y="32.4">USBD1-</text>
<text x="112" y="34.4">USBD2+</text>
<text x="112" y="32.4">USBD2-</text>
<text x="127.8" y="35.3">USBD2+</text>
<text x="127.8" y="33.4">USBD2-</text>
<text x="140.9" y="33.4">4,9</text>
<text x="140.9" y="35.3">4,9</text>
<text x="177.6" y="35.3">3,5,9</text>
<text x="177.6" y="33.4">3,5,9</text>
<text x="188.1" y="35.3">GP52</text>
<text x="188.1" y="33.4">GP50</text>
<text x="198.9" y="32.4">GP50</text>
<text x="198.9" y="34.4">GP52</text>
<text x="237.5" y="34.4">GP53</text>
<text x="237.5" y="32.4">GP51</text>
<text x="251.4" y="35.3">GP53</text>
<text x="251.4" y="33.4">GP51</text>
<text x="264.5" y="35.3">3,5,9</text>
<text x="264.5" y="33.4">3,5,9</text>
<text x="54.1" y="41.1">2</text>
<text x="54.1" y="39.2">2</text>
<text x="63.3" y="41.1">ADC_2</text>
<text x="63.3" y="39.2">ADC_0</text>
<text x="75.3" y="40.2">ADC_2</text>
<text x="75.3" y="38.2">ADC_0</text>
<text x="112" y="40.2">ADC_3</text>
<text x="112" y="38.2">ADC_1</text>
<text x="127.8" y="39.2">ADC_1</text>
<text x="127.8" y="41.1">ADC_3</text>
<text x="140.9" y="39.2">2</text>
<text x="140.9" y="41.1">2</text>
<text x="177.6" y="37.3">5,7,9</text>
<text x="177.6" y="39.2">3,5,9</text>
<text x="177.6" y="41.1">4,5,9</text>
<text x="188.1" y="37.3">GP54</text>
<text x="188.1" y="39.2">GP56</text>
<text x="188.1" y="41.1">GP40</text>
<text x="198.9" y="38.2">GP56</text>
<text x="198.9" y="36.3">GP54</text>
<text x="198.9" y="40.2">GP40</text>
<text x="237.5" y="40.2">GP41</text>
<text x="237.5" y="38.2">GP57</text>
<text x="237.5" y="36.3">GP55</text>
<text x="251.4" y="39.2">GP57</text>
<text x="251.4" y="37.3">GP55</text>
<text x="251.4" y="41.1">GP41</text>
<text x="264.5" y="39.2">3,5,9</text>
<text x="264.5" y="37.3">5,7,9</text>
<text x="264.5" y="41.1">4,5,9</text>
<text x="54.1" y="45">2</text>
<text x="54.1" y="43.1">2</text>
<text x="63.3" y="45">ADC_6</text>
<text x="63.3" y="43.1">ADC_4</text>
<text x="75.3" y="42.1">ADC_4</text>
<text x="75.3" y="44">ADC_6</text>
<text x="75.3" y="47.9">SATA_TX-</text>
<text x="112" y="42.1">ADC_5</text>
<text x="112" y="44">ADC_7</text>
<text x="112" y="47.9">SATA_RX-</text>
<text x="127.8" y="43.1">ADC_5</text>
<text x="127.8" y="45">ADC_7</text>
<text x="140.9" y="43.1">2</text>
<text x="140.9" y="45">2</text>
<text x="177.6" y="43.1">5,7,9</text>
<text x="177.6" y="45">2,5,9</text>
<text x="177.6" y="46.9">2,5,9</text>
<text x="188.1" y="43.1">GP42</text>
<text x="188.1" y="45">GP44</text>
<text x="188.1" y="46.9">GP46</text>
<text x="198.9" y="45.9">GP46</text>
<text x="198.9" y="42.1">GP42</text>
<text x="198.9" y="44">GP44</text>
<text x="237.5" y="44">GP45</text>
<text x="237.5" y="42.1">GP43</text>
<text x="237.5" y="45.9">GP47</text>
<text x="251.4" y="46.9">GP47</text>
<text x="251.4" y="45">GP45</text>
<text x="251.4" y="43.1">GP43</text>
<text x="264.5" y="46.9">2,5,9</text>
<text x="264.5" y="45">2,5,9</text>
<text x="264.5" y="43.1">2,5,8,9</text>
<text x="54.1" y="50.8">4,9</text>
<text x="54.1" y="52.7">3,9</text>
<text x="54.1" y="48.8">4,9</text>
<text x="60.3" y="50.8">SATA_TX+</text>
<text x="60.6" y="48.8">SATA_TX-</text>
<text x="62.2" y="52.7">PE1_TX-</text>
<text x="75.3" y="53.7">PE1_TX+</text>
<text x="75.3" y="51.7">PE1_TX-</text>
<text x="75.3" y="49.8">SATA_TX+</text>
<text x="112" y="53.7">PE1_RX+</text>
<text x="112" y="51.7">PE1_RX-</text>
<text x="112" y="49.8">SATA_RX+</text>
<text x="127.8" y="52.7">PE1_RX-</text>
<text x="127.8" y="50.8">SATA_RX+</text>
<text x="127.8" y="48.8">SATA_RX-</text>
<text x="140.9" y="52.7">3,9</text>
<text x="141" y="50.8">4,9</text>
<text x="141" y="48.8">4,9</text>
<text x="177.6" y="52.7">5,7,9</text>
<text x="177.6" y="50.8">5,7,9</text>
<text x="188.1" y="52.7">GP32</text>
<text x="188.1" y="50.8">GP30</text>
<text x="198.9" y="49.8">GP30</text>
<text x="198.9" y="51.7">GP32</text>
<text x="198.9" y="53.7">GP34</text>
<text x="237.5" y="53.7">GP35</text>
<text x="237.5" y="51.7">GP33</text>
<text x="237.5" y="49.8">GP31</text>
<text x="251.4" y="50.8">GP31</text>
<text x="251.4" y="52.7">GP33</text>
<text x="264.5" y="50.8">5,7,9</text>
<text x="264.5" y="52.7">5,7,9</text>
<text x="54.1" y="58.5">3,9</text>
<text x="54.1" y="56.6">3,9</text>
<text x="54.1" y="54.6">3,9</text>
<text x="59.1" y="58.5">PE1_CLK+</text>
<text x="59.5" y="56.6">PE1_CLK-</text>
<text x="61.8" y="54.6">PE1_TX+</text>
<text x="75.3" y="55.6">PE1_CLK-</text>
<text x="75.3" y="57.5">PE1_CLK+</text>
<text x="112" y="55.6">PCIRST-</text>
<text x="112" y="57.5">RESET-</text>
<text x="127.8" y="54.6">PE1_RX+</text>
<text x="127.8" y="56.6">PCIRST-</text>
<text x="127.8" y="58.5">RESET-</text>
<text x="140.9" y="56.6">3,9</text>
<text x="140.9" y="58.5">2,9</text>
<text x="141" y="54.6">3,9</text>
<text x="177.6" y="58.5">4,5,9</text>
<text x="177.6" y="56.6">5,7,9</text>
<text x="177.6" y="54.6">5,7,9</text>
<text x="188.1" y="58.5">GP20</text>
<text x="188.1" y="56.6">GP36</text>
<text x="188.1" y="54.6">GP34</text>
<text x="198.9" y="57.5">GP20</text>
<text x="198.9" y="59.5">GP22</text>
<text x="198.9" y="55.6">GP36</text>
<text x="237.5" y="55.6">GP37</text>
<text x="237.5" y="57.5">GP21</text>
<text x="237.5" y="59.5">GP23</text>
<text x="251.4" y="58.5">GP21</text>
<text x="251.4" y="54.6">GP35</text>
<text x="251.4" y="56.6">GP37</text>
<text x="264.5" y="58.5">4,5,9</text>
<text x="264.5" y="54.6">5,7,9</text>
<text x="264.5" y="56.6">5,7,9</text>
<text x="54.1" y="62.4">4,9</text>
<text x="54.1" y="64.3">4,9</text>
<text x="62.2" y="64.3">LANTX+</text>
<text x="62.6" y="62.4">LANTX-</text>
<text x="75.3" y="61.4">LANTX-</text>
<text x="75.3" y="63.3">LANTX+</text>
<text x="112" y="61.4">LANRX-</text>
<text x="112" y="63.3">LANRX+</text>
<text x="127.8" y="62.4">LANRX-</text>
<text x="127.8" y="64.3">LANRX+</text>
<text x="140.9" y="62.4">4,9</text>
<text x="140.9" y="64.3">4,9</text>
<text x="177.6" y="64.3">5,9</text>
<text x="177.6" y="60.4">5,9</text>
<text x="177.6" y="62.4">5,9</text>
<text x="188.1" y="64.3">GP26</text>
<text x="188.1" y="60.4">GP22</text>
<text x="188.1" y="62.4">GP24</text>
<text x="198.9" y="61.4">GP24</text>
<text x="198.9" y="63.3">GP26</text>
<text x="237.5" y="63.3">GP27</text>
<text x="237.5" y="61.4">GP25</text>
<text x="251.4" y="60.4">GP23</text>
<text x="251.4" y="64.3">GP27</text>
<text x="251.4" y="62.4">GP25</text>
<text x="264.5" y="60.4">5,9</text>
<text x="264.5" y="64.3">5,9</text>
<text x="264.5" y="62.4">5,9</text>
<text x="54.1" y="68.1">5,8,9</text>
<text x="54.1" y="70.1">5,8,9</text>
<text x="64.5" y="68.1">GP80</text>
<text x="64.5" y="70.1">GP82</text>
<text x="75.3" y="67.2">GP80</text>
<text x="75.3" y="69.1">GP82</text>
<text x="75.3" y="71">GP84</text>
<text x="112" y="67.2">GP81</text>
<text x="112" y="69.1">GP83</text>
<text x="112" y="71">GP85</text>
<text x="127.8" y="70.1">GP83</text>
<text x="127.8" y="68.1">GP81</text>
<text x="140.9" y="70.1">5,8,9</text>
<text x="140.9" y="68.1">5,8,9</text>
<text x="177.6" y="68.1">5,6,9</text>
<text x="177.6" y="70.1">5,6,9</text>
<text x="188.1" y="68.1">GP10</text>
<text x="188.1" y="70.1">GP12</text>
<text x="198.9" y="71">GP14</text>
<text x="198.9" y="69.1">GP12</text>
<text x="198.9" y="67.2">GP10</text>
<text x="237.5" y="69.1">GP13</text>
<text x="237.5" y="71">GP15</text>
<text x="237.5" y="67.2">GP11</text>
<text x="251.4" y="68.1">GP11</text>
<text x="251.4" y="70.1">GP13</text>
<text x="264.5" y="68.1">5,6,9</text>
<text x="264.5" y="70.1">5,6,9</text>
<text x="54.1" y="73.9">4,5,9</text>
<text x="54.1" y="72">5,8,9</text>
<text x="64.5" y="73.9">GP86</text>
<text x="64.5" y="72">GP84</text>
<text x="75.3" y="73">GP86</text>
<text x="112" y="73">GP87</text>
<text x="127.8" y="73.9">GP87</text>
<text x="127.8" y="72">GP85</text>
<text x="140.9" y="73.9">4,5,9</text>
<text x="140.9" y="72">5,7,9</text>
<text x="177.6" y="73.9">5,6,9</text>
<text x="177.6" y="72">5,6,9</text>
<text x="188.1" y="73.9">GP16</text>
<text x="188.1" y="72">GP14</text>
<text x="198.9" y="73">GP16</text>
<text x="237.5" y="73">GP17</text>
<text x="251.4" y="72">GP15</text>
<text x="251.4" y="73.9">GP17</text>
<text x="264.5" y="72">5,6,9</text>
<text x="264.5" y="73.9">5,6,9</text>
</g>
<g font-size="1.7" fill="#004080">
<text x="93.7" y="14.3">A1</text>
<text x="93.7" y="16.2">A3</text>
<text x="99.2" y="14.3">A2</text>
<text x="99.2" y="16.2">A4</text>
<text x="219.1" y="14.3">B1</text>
<text x="219.1" y="16.2">B3</text>
<text x="224.7" y="14.3">B2</text>
<text x="224.7" y="16.2">B4</text>
<text x="93.7" y="18.2">A5</text>
<text x="93.7" y="20.1">A7</text>
<text x="93.7" y="22">A9</text>
<text x="93.7" y="23.9">A11</text>
<text x="98.3" y="22">A10</text>
<text x="98.3" y="23.9">A12</text>
<text x="99.2" y="18.2">A6</text>
<text x="99.2" y="20.1">A8</text>
<text x="219.1" y="18.2">B5</text>
<text x="219.1" y="20.1">B7</text>
<text x="219.1" y="22">B9</text>
<text x="219.1" y="23.9">B11</text>
<text x="223.7" y="22">B10</text>
<text x="223.7" y="23.9">B12</text>
<text x="224.7" y="18.2">B6</text>
<text x="224.7" y="20.1">B8</text>
<text x="93.7" y="25.9">A13</text>
<text x="93.7" y="27.8">A15</text>
<text x="93.7" y="29.7">A17</text>
<text x="98.3" y="25.9">A14</text>
<text x="98.3" y="27.8">A16</text>
<text x="98.3" y="29.7">A18</text>
<text x="219.1" y="25.9">B13</text>
<text x="219.1" y="27.8">B15</text>
<text x="219.1" y="29.7">B17</text>
<text x="223.7" y="25.9">B14</text>
<text x="223.7" y="27.8">B16</text>
<text x="223.7" y="29.7">B18</text>
<text x="93.7" y="31.7">A19</text>
<text x="93.7" y="33.6">A21</text>
<text x="93.7" y="35.5">A23</text>
<text x="98.3" y="31.7">A20</text>
<text x="98.3" y="33.6">A22</text>
<text x="98.3" y="35.5">A24</text>
<text x="219.1" y="31.7">B19</text>
<text x="219.1" y="33.6">B21</text>
<text x="219.1" y="35.5">B23</text>
<text x="223.7" y="31.7">B20</text>
<text x="223.7" y="33.6">B22</text>
<text x="223.7" y="35.5">B24</text>
<text x="93.7" y="37.5">A25</text>
<text x="93.7" y="39.4">A27</text>
<text x="93.7" y="41.3">A29</text>
<text x="98.3" y="37.5">A26</text>
<text x="98.3" y="39.4">A28</text>
<text x="98.3" y="41.3">A30</text>
<text x="219.1" y="37.5">B25</text>
<text x="219.1" y="39.4">B27</text>
<text x="219.1" y="41.3">B29</text>
<text x="223.7" y="37.5">B26</text>
<text x="223.7" y="39.4">B28</text>
<text x="223.7" y="41.3">B30</text>
<text x="93.7" y="43.2">A31</text>
<text x="93.7" y="45.2">A33</text>
<text x="93.7" y="47.1">A35</text>
<text x="98.3" y="43.2">A32</text>
<text x="98.3" y="45.2">A34</text>
<text x="98.3" y="47.1">A36</text>
<text x="219.1" y="43.2">B31</text>
<text x="219.1" y="45.2">B33</text>
<text x="219.1" y="47.1">B35</text>
<text x="223.7" y="43.2">B32</text>
<text x="223.7" y="45.2">B34</text>
<text x="223.7" y="47.1">B36</text>
<text x="93.7" y="49">A37</text>
<text x="93.7" y="51">A39</text>
<text x="93.7" y="52.9">A41</text>
<text x="98.3" y="49">A38</text>
<text x="98.3" y="51">A40</text>
<text x="98.3" y="52.9">A42</text>
<text x="219.1" y="49">B37</text>
<text x="219.1" y="51">B39</text>
<text x="219.1" y="52.9">B41</text>
<text x="223.7" y="49">B38</text>
<text x="223.7" y="51">B40</text>
<text x="223.7" y="52.9">B42</text>
<text x="93.7" y="54.8">A43</text>
<text x="93.7" y="56.8">A45</text>
<text x="93.7" y="58.7">A47</text>
<text x="98.3" y="54.8">A44</text>
<text x="98.3" y="56.8">A46</text>
<text x="98.3" y="58.7">A48</text>
<text x="219.1" y="54.8">B43</text>
<text x="219.1" y="56.8">B45</text>
<text x="219.1" y="58.7">B47</text>
<text x="223.7" y="54.8">B44</text>
<text x="223.7" y="56.8">B46</text>
<text x="223.7" y="58.7">B48</text>
<text x="93.7" y="60.6">A49</text>
<text x="93.7" y="62.5">A51</text>
<text x="93.7" y="64.5">A53</text>
<text x="98.3" y="60.6">A50</text>
<text x="98.3" y="62.6">A52</text>
<text x="98.3" y="64.5">A54</text>
<text x="219.1" y="60.6">B49</text>
<text x="219.1" y="62.5">B51</text>
<text x="219.1" y="64.5">B53</text>
<text x="223.7" y="60.6">B50</text>
<text x="223.7" y="62.6">B52</text>
<text x="223.7" y="64.5">B54</text>
<text x="93.7" y="66.4">A55</text>
<text x="93.7" y="68.3">A57</text>
<text x="93.7" y="70.3">A59</text>
<text x="98.3" y="66.4">A56</text>
<text x="98.3" y="68.4">A58</text>
<text x="98.3" y="70.3">A60</text>
<text x="219.1" y="66.4">B55</text>
<text x="219.1" y="68.3">B57</text>
<text x="219.1" y="70.3">B59</text>
<text x="223.7" y="66.4">B56</text>
<text x="223.7" y="68.4">B58</text>
<text x="223.7" y="70.3">B60</text>
<text x="93.7" y="72.2">A61</text>
<text x="93.7" y="74.1">A63</text>
<text x="98.3" y="72.2">A62</text>
<text x="98.3" y="74.1">A64</text>
<text x="219.1" y="72.2">B61</text>
<text x="219.1" y="74.1">B63</text>
<text x="223.7" y="72.2">B62</text>
<text x="223.7" y="74.1">B64</text>
</g>
<g font-size="1.4">
<text x="30.9" y="1.5">5</text>
<text x="88.8" y="1.5">4</text>
<text x="146.7" y="1.5">3</text>
<text x="204.7" y="1.5">2</text>
<text x="262.6" y="1.5">1</text>
<text x=".5" y="26.1">D</text>
<text x="292" y="26.1">D</text>
<text x=".5" y="71.9">C</text>
<text x="292" y="71.9">C</text>
<text x=".5" y="117.8">B</text>
<text x="292" y="117.8">B</text>
<text x=".5" y="163.6">A</text>
<text x="292" y="163.6">A</text>
<text x="30.9" y="186.8">5</text>
<text x="88.8" y="186.8">4</text>
<text x="146.7" y="186.8">3</text>
<text x="204.7" y="186.8">2</text>
<text x="262.6" y="186.8">1</text>
</g>
</svg>
